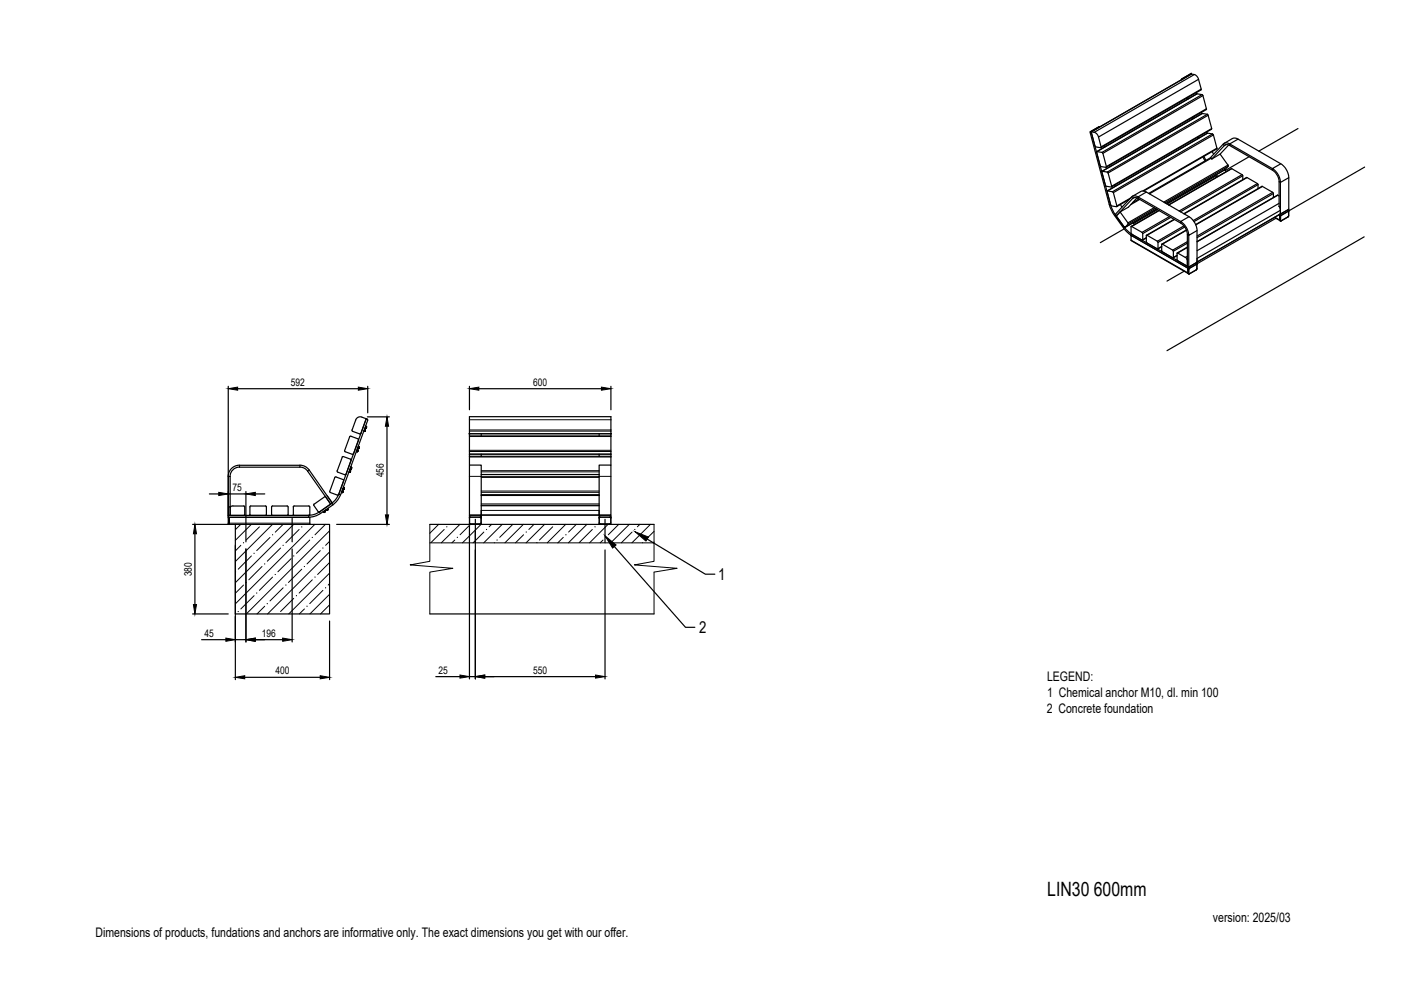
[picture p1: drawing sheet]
<svg xmlns="http://www.w3.org/2000/svg" width="297mm" height="210mm" viewBox="0 0 297 210" stroke-linecap="round" stroke-linejoin="round" font-family="sans-serif">
<!-- layer: SRAFY -->
<g fill="none" stroke="#000" stroke-width=".21">
<path d="M51 111.2l-1.1 1.1M51.1 115.6l-1.2 1.2M53.3 111.2l-3.4 3.4M53.3 117.9l-2.8 2.8M55 111.7l-2.8 2.8M57.2 114l-2.8 2.7M57.8 111.2l-7.9 7.9M59.5 116.2l-2.8 2.8M60 111.2l-1.6 1.6M61.7 118.4l-2.8 2.8M62.3 111.2l-12.4 12.3M63.4 112.3l-2.8 2.8"/>
<path d="M65.7 114.5l-2.8 2.8M66.7 111.2l-16.8 16.8M67.9 116.7l-2.8 2.9M69 111.2l-2.2 2.2M69.9 112.5l-17.7 17.7M69.9 117l-13.2 13.2M69.9 114.8l-.9 .8M69.9 119.3l-2.6 2.5M91.1 111.2v7.8l-4.1 .8 9 .7-4.9 .8v8.9M91.1 115.1h47.6M93 111.2l-1.9 1.9M94.2 112.3l-2.8 2.8"/>
<path d="M96.4 114.5l-.6 .6M97.5 111.2l-3.9 3.9M99.7 111.2l-2.2 2.2M102 111.2l-3.9 3.9M102.6 112.8l-2.3 2.3M104.2 111.2l-.5 .5M104.8 115.1h.1M106.5 111.2l-3.9 3.9M108.7 111.2l-2.8 2.7M111 111.2l-4 3.9M111 113.4l-1.7 1.7M113.2 111.2l-1.1 1.1"/>
<path d="M115.5 111.2l-4 3.9M117.2 111.7l-2.8 2.8M119.4 113.9l-1.1 1.2M119.9 111.2l-3.9 3.9M122.2 111.2l-1.6 1.6M124.4 111.2l-3.9 3.9M125.6 112.3l-2.8 2.8M127.9 114.5l-.7 .6M128.9 111.2l-3.9 3.9M131.2 111.2l-2.2 2.2M133.4 111.2l-3.9 3.9M134 112.8l-2.3 2.3"/>
<path d="M135.7 111.2l-.6 .5M136.3 115.1h-.1M137.9 111.2l-3.9 3.9M138.7 111.2v7.8l-4.2 .8 9.1 .7-4.9 .8v8.9M138.7 114.9l-.2 .2M138.7 112.7l-1.3 1.2M51.6 124.1l-1.7 1.7M53.9 126.3l-2.8 2.8M55.5 120.1l-2.7 2.8M56.1 128.5l-1.6 1.7M57.8 122.4l-2.8 2.8M60 124.6l-2.8 2.8"/>
<path d="M62.3 126.9l-2.8 2.8M64 120.7l-2.8 2.8M64.5 129.1l-1 1.1M66.2 122.9l-2.8 2.8M68.5 125.2l-2.8 2.8M69.9 121.5l-8.7 8.7M69.9 126l-4.2 4.2M69.9 123.8l-.3 .3M69.9 128.2l-1.9 2"/>
</g>
<g fill="#000" stroke="#000" stroke-width=".21">
<circle cx="51.6" cy="115.1" r=".04"/>
<circle cx="56.1" cy="119.6" r=".04"/>
<circle cx="57.8" cy="113.4" r=".04"/>
<circle cx="62.3" cy="117.9" r=".04"/>
<circle cx="66.2" cy="113.9" r=".04"/>
<circle cx="68.5" cy="116.2" r=".04"/>
<circle cx="94.7" cy="111.7" r=".04"/>
<circle cx="97" cy="113.9" r=".04"/>
<circle cx="103.1" cy="112.3" r=".04"/>
<circle cx="113.8" cy="115" r=".04"/>
<circle cx="50.5" cy="129.7" r=".04"/>
<circle cx="54.4" cy="125.7" r=".04"/>
<circle cx="56.7" cy="128" r=".04"/>
<circle cx="65.1" cy="128.5" r=".04"/>
<circle cx="66.8" cy="122.4" r=".04"/>
<circle cx="69" cy="124.6" r=".04"/>
</g>
<!-- layer: OSY -->
<path d="M52.1 109.9v5M61.9 109.9v5M100.8 110.1v5M128.3 110.1v5" fill="none" stroke="#000" stroke-width=".25"/>
<!-- layer: OBRYSOVA -->
<path d="M91.1 111.2h47.6M91.1 130.2h47.6" fill="none" stroke="#000" stroke-width=".25"/>
<!-- layer: 0 -->
<g fill="#000" stroke="#000" stroke-width=".21">
<path d="M48.4 82.4l2-.3v.6zM76 82.1l2 .3-2 .3zM82 88.4l.4 2h-.7zM99.5 82.4l2-.3v.6zM127.5 82.1l2 .3-2 .3zM41.3 111.2l.4 2h-.7zM46.4 104.4l2 .3-2 .4zM52.1 104.7l2-.3v.7zM81.7 109.2h.7l-.4 2zM128.3 113.6l2.3 1.9-.7 .7zM134.6 112.7l2.9 1.2-.5 .8zM41 128.2h.7l-.4 2z"/>
<path d="M47.9 135.3l2 .3-2 .4zM52.1 135.6l2-.3v.7zM59.9 135.3l2 .3-2 .4zM49.9 143.6l2-.3v.6zM67.9 143.3l2 .3-2 .3zM97.5 143.1l2 .4-2 .3zM100.8 143.5l2-.4v.7zM126.3 143.1l2 .4-2 .3z"/>
<circle cx="250.6" cy="16.9" r=".11"/>
<circle cx="259.7" cy="36" r=".11"/>
<circle cx="236.5" cy="45.6" r=".11"/>
<circle cx="238.4" cy="48.1" r=".11"/>
<circle cx="239.8" cy="49.9" r=".11"/>
<circle cx="251.7" cy="55" r=".11"/>
<circle cx="273.2" cy="44.8" r=".11"/>
<circle cx="74.2" cy="100" r=".11"/>
<circle cx="74.2" cy="99.9" r=".11"/>
<circle cx="74.2" cy="99.8" r=".08"/>
<circle cx="74.2" cy="99.8" r=".11"/>
<circle cx="74.3" cy="99.8" r=".11"/>
<circle cx="74.4" cy="99.4" r=".11"/>
<circle cx="74.4" cy="99.3" r=".11"/>
<circle cx="74.4" cy="99.2" r=".11"/>
<circle cx="74.5" cy="99.2" r=".11"/>
<circle cx="74.5" cy="99.1" r=".11"/>
<circle cx="75.7" cy="95.7" r=".11"/>
<circle cx="75.8" cy="95.6" r=".08"/>
<circle cx="75.8" cy="95.6" r=".11"/>
<circle cx="75.8" cy="95.5" r=".11"/>
<circle cx="76" cy="95.1" r=".11"/>
<circle cx="76" cy="95" r=".11"/>
<circle cx="76" cy="94.9" r=".11"/>
<circle cx="76.1" cy="94.8" r=".08"/>
<circle cx="76.1" cy="94.8" r=".11"/>
<circle cx="76.1" cy="94.9" r=".11"/>
<circle cx="77.3" cy="91.4" r=".11"/>
<circle cx="77.3" cy="91.3" r=".08"/>
<circle cx="77.3" cy="91.3" r=".11"/>
<circle cx="77.4" cy="91.3" r=".11"/>
<circle cx="77.4" cy="91.2" r=".11"/>
<circle cx="77.5" cy="90.8" r=".11"/>
<circle cx="77.6" cy="90.7" r=".11"/>
<circle cx="77.6" cy="90.6" r=".11"/>
<circle cx="77.6" cy="90.5" r=".11"/>
<circle cx="99.5" cy="92" r=".11"/>
<circle cx="129.5" cy="92" r=".11"/>
<circle cx="48.8" cy="107.5" r=".11"/>
<circle cx="68.7" cy="108.6" r=".11"/>
<circle cx="68.8" cy="108.5" r=".11"/>
<circle cx="68.9" cy="108.5" r=".11"/>
<circle cx="68.9" cy="108.4" r=".11"/>
<circle cx="69.3" cy="108.2" r=".11"/>
<circle cx="69.3" cy="108.1" r=".11"/>
<circle cx="69.4" cy="108.1" r=".11"/>
<circle cx="69.5" cy="108" r=".11"/>
<circle cx="72.6" cy="104.4" r=".11"/>
<circle cx="72.6" cy="104.3" r=".08"/>
<circle cx="72.6" cy="104.3" r=".11"/>
<circle cx="72.6" cy="104.2" r=".11"/>
<circle cx="72.7" cy="104.1" r=".11"/>
<circle cx="72.7" cy="104.2" r=".11"/>
<circle cx="72.8" cy="103.7" r=".08"/>
<circle cx="72.8" cy="103.7" r=".11"/>
<circle cx="72.9" cy="103.6" r=".11"/>
<circle cx="72.9" cy="103.5" r=".11"/>
<circle cx="74.1" cy="100" r=".08"/>
<circle cx="74.1" cy="100" r=".11"/>
</g>
<g fill="none" stroke="#000" stroke-width=".25">
<path d="M250.8 16.7h-.2v.2M252.4 15.7l-1.8 1M252.5 15.7l-1.7 1M252.5 15.7l-1.9 1M252.5 15.7h.1M252.6 15.7l-21.2 12.3 21.2-12.3 .6 .1M252.6 15.7h.1M253.6 19.7l.1 .2M253.8 19.9l-21.3 12.2M253.8 19.9h-.1M254.1 16.8l-.4-.7-.5-.3-21.2 12.3M254.1 16.8l.6 2.1-21.2 12.3"/>
<path d="M254.1 16.8l-21.2 12.3M254.6 19.1l-21.2 12.2M254.7 18.9l-.1 .2M232 28.1l.5 .2 .3 .5 .7 2.5-1.2-.1M232 28.1l-.7-.1 .8 2.9M232.1 30.9l.2 .2M233 26.9l-1.9 1M233.1 26.9l-1.8 1.1 4.2 15.4h-.3l-4.1-15.3 .2-.1M233.1 26.9l-1.9 1M233.1 26.9h.1M233.2 35.1l.2 .2 1.2 .1-.8-2.9 21.2-12.2 .8 2.8-21.2 12.2M233.6 32.3l.2 .2"/>
<path d="M233.6 32.3l-1.1-.1 .7 2.9M234.2 30.9v.3M234.8 36.5l.1 .2M234.8 36.5l-1.2-.1 .8 2.9M234.9 36.7l.8 2.9-1.2-.1-.2-.2M235.3 35v.3M236.4 39.2l.1 .3M251.6 20.8l.1 .3M251.8 20.7l.1 .3M252.7 25l.1 .3M252.9 24.8l.1 .3M253.8 29.1l.1 .3"/>
<path d="M254.1 29v.3M254.7 23.8l.1 .3M254.8 20.1l.2 .1M254.9 20.1l-1.1-.2-21.2 12.2M254.9 20.1l-21.3 12.2M254.9 24.1l-21.3 12.2M255 33.3l.5 .8M255.2 33.1l.5 .9M255.8 23.1v.1l-21.3 12.3M255.8 28l.1 .3M256 24.2l.1 .2M256 24.2l-1.1-.1-21.2 12.2"/>
<path d="M256 24.2l-21.2 12.3M256 28.2l-21.3 12.3M256.1 24.4l.8 2.9-21.2 12.2M256.1 24.4l-21.2 12.3M256.6 33.5h.2M256.6 33.5l-13.1 7.5M256.8 33.5l.1 .2M256.8 33.5l-13.1 7.6M256.9 27.2v.2l-21.2 12.2M256.9 33.7l1.8-1 1.7 2.3M257 32.1l.3 .6M257.1 28.4l.1 .2"/>
<path d="M257.1 28.4l-1.1-.2-21.2 12.3M257.1 28.4l-21.2 12.3M257.7 37.1l.3 .4M257.8 37.3l-10.4 6M257.9 37l.3 .4M258 31.6l-15.5 8.9M258 31.4v.2M259.3 30.6l.6-.3 .8 .2 1.8-1 9.1 5.2M259.6 36l.3 .4M259.9 30.7l-3 3M260.4 35l-13.7 7.9M260.4 35v.2"/>
<path d="M260.4 35.3l-.7 .7-12.4 7.2M260.4 35.3l-13.4 7.7M260.5 30.7l-1.8 2M260.7 30.9l-.7-.2-.4 .2-.3-.3-2.7 2.8M261.1 35.8l-13.4 7.6M261.2 35.8l2.1 1.2-13.3 7.7M261.2 35.8l-13.4 7.7M262.5 29.5l-1-.2-2 1.1M263.3 37l.2 .3M263.5 37.3v.8M263.5 37.3l-13.2 7.6M264.4 37.6l-13.4 7.7"/>
<path d="M264.4 37.6l2.2 1.3-13.6 7.9M264.4 37.6l-13.3 7.8M264.8 33.2l-5 3M266.6 38.9l.1 .2M266.7 39.2v.8M266.7 39.2l-13.5 7.8M267.6 39.5l-14.1 8.1M269.8 35.7l1.8-1a3.9 3.9 0 0 1 1.6 3l-1.7 1a3.7 3.7 0 0 0-1.7-3zM269.8 35.7v.4a3.1 3.1 0 0 1 1.4 2.4l.3 .2v6.7l1.7-1v-6.7M269.8 35.7l-9.1-5.2v.4l9.1 5.2M271.2 38.5v5.3M275.2 27.3l-8.3 4.7"/>
<path d="M289.3 35.4l-16.1 9.4M235.2 43.3l.3 1 .8 1.4M235.4 43.4l1.1 2.1M235.9 40.6l.1 .2M235.9 40.7l-1.2-.2 .8 3 .1 .1M237.6 43.4l.3 .5M238.2 48.3l-1.9-2.6 .2-.1 1.9 2.5-.2 .2 .4 .5 1.4 1.2M238.3 48.5l-5 2.9M238.3 48.1l.6 .7 1.1 .9M238.5 48.2l6.7-3.9-6.7 3.9M239.2 47.2v.3M239.4 42.3l-2.6 1.5"/>
<path d="M239.7 42l-2.9 1.7M239.8 50.9v.1M239.8 49.9l12 6.9v1.1l-12-7zM239.8 48.1v1.3l.1 .2M239.8 51l12.1 7M239.9 41.8l-3.5 3.7 .3 .3 3.4-3.7 .4-.2M239.9 48l2.2 1.3M239.9 49.6l2.2 1.3M239.9 48l-.1 .1M240 49.7l12 6.9 1.8-1M240 49.7v.3l12 7v.1M240.2 47.2l.3 .4"/>
<path d="M241.1 42l-1.8 1.9-1.8 1M241.3 42.1l-.8-.2-.4 .2-.2-.3 .5-.3 .7 .2 .2 .1v.3l9 5.2M241.5 42.2l-1.4 .8M241.6 42.3l-1.9 1.1M242.1 49.3l.2 .2M242.3 50.8l-.2 .1M242.3 49.5v1.3M242.3 40.5l15.7-9.1-.7-2.8-21.2 12.2 .7 2.9-.1 .1-1-.1M243 40.7l-.9-.2-2 1.1M243 50.5l-.8 .4M243 50.4l-.7 .4M243.2 49.9h-.2l.1 1.5 2.3 1.4"/>
<path d="M244.7 44l-5.6 3.3-1.6-2.4-.8 .9 1.7 2.4h.1l.7-.7M244.9 44.2l-5.7 3.3M245.4 51.1l.1 .3M245.4 44.4l-5.1 3M245.5 52.7l-.1 .1M245.7 44.6l-5.9 3.4M245.8 44.7l-5.9 3.3M246.3 51.9v1.2l.1 .3M246.3 52.3l-.8 .5M246.3 52.3l-.8 .4M246.4 51.7l-.1 .1M246.5 53.4l2.1 1.3 .2-.1"/>
<path d="M248 45.9l-5.9 3.4M248.2 46.1l-5.9 3.4M248.6 53l.2 .3M248.9 46.5l-5.8 3.4M249 46.5l-5.8 3.4M249.6 53.7v1.5l2.1 1.3v-1.5l-.4-.4M249.6 54.2l-.9 .5M249.7 53.7l1.6 .9 .4-.3M249.7 53.6l-.2 .1M250.3 47l1.8-1.1a3.7 3.7 0 0 1 1.7 3l-1.8 1a3.8 3.8 0 0 0-1.7-2.9zM250.3 47v.3a3 3 0 0 1 1.4 2.5l.3 .1v6.7l-.3-.1v-6.7M251 47.9l-5.6 3.3-2.2-1.3"/>
<path d="M251.1 57.5l-3.7 2.1M251.2 48.1l-5.7 3.3v1.3M251.5 48.8l-5.2 3M251.6 48.8l-5.1 3 2.1 1.2 3.1-1.8M251.7 52.4l-2.1 1.2M251.7 51.6l-2.9 1.7v1.3l.8-.5M251.7 56.4v.1M251.7 52.5l-2 1.2M251.8 57l.2 .1v.9l-.2-.1zM251.8 57.9l.1 .1M251.9 56.9l-.1 .1M251.9 58l.1 .1"/>
<path d="M252 57.1h.1M252 58l.2 .1M252.1 57.1v.9M252.1 58l-.1 .1M252.1 45.9l-9.1-5.2-1.7 1.1 9 5.2M252.2 56.9h.1M252.2 58.1h-.2M253.6 56l.2 .1v.9v-.9M253.6 56h.1M253.6 57.2h.1M253.6 56.1l-1.5 1M253.6 57.2l-1.4 .9"/>
<path d="M253.7 56h.1M253.7 56l.1 .1M253.8 57l-.2 .2zM253.8 54.8l17.7-10.2v.8l-17.7 10.2zM253.8 48.9v6.7l-1.8 1v.4l1.8-1.1v-.3M269.8 40.8l-2.1-1.3-14.2 8.2M269.8 40.8l-16 9.3M269.8 40.8l.2 .2M270 41v.9M270 41l-16.2 9.4M270.2 46.1l1.1 .6M270.5 46.3l-16.8 9.7"/>
<path d="M270.9 41.4l-17.1 9.8M270.9 41.4l-17.1 9.9M270.9 41.4l.3 .2M271.2 43.7l.3 .9M271.2 43.1l-17.4 10.1M271.3 45.8v.9l.1 .1v-.9M271.3 45.8l.1 .1M271.3 46.7l.2 .1M271.3 45.6v.2M271.4 45.9h.1M271.4 45.4l1.8-1v.3l-1.7 1M271.4 45.4h.1"/>
<path d="M271.5 45.3v.1M271.5 45.4v.3l-.3-.2 .1 .1v1l-1-.5M271.5 45.4l-17.7 10.2M271.5 46.7l.1 .2M271.5 45.7l-.1 .2M271.5 45.9v.9M271.6 46.9h-.1M271.6 45.6v.1M271.6 45.7l-.1 .2M273.1 44.8h.1M273.1 46l-1.5 .9M273.1 46l-1.5 .8"/>
<path d="M273.1 44.8l.1 .1M273.2 44.8h.1M273.2 45.8l-.1 .2M273.2 44.9l-.1-.1-1.5 .9M273.2 44.9v.9M273.2 45.8h.1M289.2 50.2l-41.8 24.2M48.4 81.9v27.6M50.4 82.4h25.6M50.8 99a2 2 0 0 0-2 2M50.8 99.1h12.8M63.6 99l.7 .2 .9 .7"/>
<path d="M65.2 99.9l4.9 7 .3-.2-4.9-7a2.32 2.32 0 0 0-1.9-1l-12.8-.1a2.37 2.37 0 0 0-2.4 2.4v8.3h.4v-8.3M72.6 96.9l-1.1 2.9 .1 .3M72.8 96.8l-.3 .1M72.8 96.8l1.5 .6 .1 .2M74.1 92.6l.3-.1 1.5 .5 .1 .3-1.2 3-1.6-.5-.1-.3M74.1 99.6l.1 .2M74.1 92.6l-1 2.9M74.2 99.9v.1M74.2 100h.1M74.2 99.9h.1M74.2 99.8v.1M74.2 99.8h.1"/>
<path d="M74.3 99.8l-.1 .1M74.3 99.8h.1M74.4 98.9l.1 .3M74.4 99.4h.1M74.4 99.4l-.2 .1M74.4 99.3v.1M74.4 97.6l-1.1 3-1.7-.5M74.4 99.3h.1M74.4 99.2v.1M74.5 99.2l-.1 .1M74.5 99.2h.1M74.6 91.2l.2 .2"/>
<path d="M75.7 95.3l.1 .2M75.7 95.7h.1M75.7 95.7l-.2 .1M75.7 95.6h.1M75.8 95.6l-.1 .1M75.8 95.6v.1M75.8 95.6h.1M75.8 95.5h.1M75.8 95.5v.1M75.9 94.6l.2 .2M76 95.1h.1M76 95l-.2 .2"/>
<path d="M76 95h.1M76 95v.1M76 94.9v.1M76 94.9h.1M76.1 94.8h.1M76.1 94.8v.1M76.1 94.9h.1M76.7 88.4a1.01 1.01 0 0 0-1.3 .6l-.8 2.2M76.7 88.4l.9 .4M77.3 90.9l.1 .3M77.3 91.4h.1M77.3 91.4l-.2 .1"/>
<path d="M77.3 91.3v.1M77.3 91.3h.1M77.4 91.3h.1M77.4 91.2h.1M77.4 91.2l-.1 .1M77.5 90.3l.1 .2M77.5 90.7h.1M77.6 90.7l-.3 .1M77.6 90.7l-.1 .1M77.6 90.7h.1M77.6 90.6v.1M77.6 90.6h.1"/>
<path d="M77.6 88.7l-1.2 3.3-1.6-.5M77.6 90.5h.1M77.6 90.5v.1M77.9 88.4h4.7M78 81.9v5.6M82 90.4v18.8M99.5 98.6v-10.3h30v10.3M99.5 98.6h2.5v10.6h-2.5zM99.5 81.9v5M99.5 92.4h30M99.5 96.3h30M99.5 96.7h30"/>
<path d="M99.5 92h30M101.5 82.4h26M102 92v.4M102 96.3v.4M127 98.6h2.5v10.6h-2.5zM127 92v.4M127 96.3v.4M129.5 81.9v5M40.8 111.2h7.6M41.3 113.2v15M44.4 104.7h2M48.4 104.7h3.7"/>
<path d="M48.4 109.7v1.5M48.4 111.2h.2v-1.5h17.1v1.5M48.6 111.2h1.3M48.8 107.5l.4-.2h2.5l.2 .2M48.8 107.5v1.8l3-.1 .1-1.7M49.9 111.2h20v19h-20zM49.9 115.6v28.5M52.1 104.2v5.5M52.1 116.4v19.7M53 107.5l.2-.2h3.1l.2 .2M53 107.5v1.6M54.1 104.7h2"/>
<path d="M56.5 107.5l-.1 1.7-3.2 .1-.2-.2M57.6 107.5v1.7l3.3 .1M60.9 107.3l.2 .2M60.9 107.3h-3.1l-.2 .2M61.1 109.1l-.2 .2M61.1 107.5v1.6M61.9 116.4v19.7M62.2 107.5l.2-.2h3.1l.2 .2M62.2 107.5v1.6l.2 .2 3.2-.1 .1-1.7M66.6 107.2l.9 1.3M66.6 106.9l-.1 .3M67.5 108.5h.2"/>
<path d="M67.7 108.5l-.8 .5-1.5 .3M68.4 108.5l.3 .1M68.7 108.6h.1M68.8 108.5l-.1 .1M68.8 108.5h.1M68.9 108.5h-.1M68.9 108.5h.1M68.9 108.4v.1M68.9 108.2v.2M69 108.1h.3M69.3 108.2h.1M69.3 108.1v.1"/>
<path d="M69.4 105.1l1 1.5M69.5 108l-.2 .1M69.5 108h.1M69.5 107.8v.2M70 104.4l1.6 .6M70.3 106.7l.8-.7 .7-1.2 5.8-16 .2 .1 .2 .2-5.8 15.8-.8 1.4-.8 .7M70.4 106.7l-2.7 1.8 2.4-1.6-1.1-1.7-2.4 1.7M70.6 107l-3.1 2.1-1.5 .5-17.6 .1v-.4h17M71.4 111.2h11.2M71.8 104.8l-.3 .2M72.6 103.9l.1 .2M72.6 104.4h.1"/>
<path d="M72.6 104.4l-.2 .1M72.6 104.3v.1M72.6 104.2v.1M72.6 104.2h.1M72.7 104.2h.1M72.7 104.2l-.1 .1M72.7 104.1v.1M72.8 103.2l.1 .3M72.8 103.7h.1M72.8 103.7l-.2 .1M72.9 101.9l-.2-.2-1.6-.6-1.2 3.1 .1 .2M72.9 103.6h.1"/>
<path d="M72.9 103.6l-.1 .1M72.9 101.9l-1.1 3M72.9 103.5h.1M72.9 103.5v.1M74.2 100l-.3 .1M99.5 109.2h2.5v.4h-2.5zM99.5 109.6v1.3M99.5 111.5v32.4M99.7 109.6l-.2 .2M100.8 112.6v31.3M101.8 109.6l.2 .2M102 109.6v1.5h-2.3l-.2-.2"/>
<path d="M102 101.1h25M102 104.9h25M102 100.6h25M102 105h25M102 107.2h25M102 109.2h25M102 108.2v1M127 110.9l.2 .2h2.1M127 109.2h2.5v.4h-2.5zM127 108.2v1M127 109.6v1.3M127.2 109.6l-.2 .2"/>
<path d="M128.3 116.6v27.3M129.3 109.6l.2 .2M129.5 110.9l-.2 .2M129.5 109.6v1.3M130.2 115.9l15.1 17.1h2M137.2 114.3l12.3 7.4h2.1M40.8 130.2h7.6M42.7 135.6h5.2M49.9 135.6h2.2M54.1 135.6h5.8M69.9 131.7v12.4M51.9 143.6h16"/>
<path d="M92.4 143.5h5.1M99.5 143.5h1.3M102.8 143.5h23.5"/>
</g>
<g fill="none" stroke="#000" stroke-width=".21">
<path d="M50.8 98.7v.4M63.6 98.7v.4M65.6 99.7l-.4 .2M74.2 99.9h.1M74.2 99.8h.1M74.4 99.4h.1M74.5 99.1h.1M75.7 95.7h.1M75.8 95.5h.1M76 95.1h.1M77.3 91.4h.1M77.3 91.3h.1"/>
<path d="M77.4 91.2h.1M77.5 90.7v.1M77.6 90.5h.1M99.5 91.2h30M99.5 91.4h30M99.5 95.5h30M99.5 95.7h30M99.5 92.6h30M99.5 96.3h30M99.5 96.9h30M99.5 89h30M99.5 92h30"/>
<path d="M102 99.8h25M48.4 109.9v1.3M48.4 111h.2M48.4 101h.4M48.4 109.7v.2h.2M48.6 110.9h17.1M65.4 109.3v.4M67.7 108.6l.3 .3M68.7 108.6h.1M68.9 108.4h.1M69.3 108.1v.1M69.5 108h.1"/>
<path d="M70.4 106.7l.2 .3M71.8 104.8l.4 .1M72.6 104.4h.1M72.6 104.3h.1M72.7 104.1h.1M72.9 103.5h.1M99.5 101h2.5M99.7 109.7l-.1 .1-.1 1.1 .2 .2M99.7 109.6v.1M99.7 111.1h.1M99.7 111.1h2.1M99.7 109.7h2.1"/>
<path d="M101.8 109.7l.2 .1M101.8 109.6v.1M101.8 111.1h.1M102 110.9h.1M102 109.8h.1M102 109.8v1.1M102 110.9l-.2 .2M102 108.2h25M102 109.2h25M102 104.4h25M102 104.1h25M102 101.2h25"/>
<path d="M102 104.9h25M102 100h25M102 100.6h25M102 107.1h25M102 106.8h25M102 105.1h25M127 110.9h.1M127 109.8h.1M127 101h2.5M127 110.9l.2 .2M127.1 109.8v1.1M127.2 109.7l-.2 .1"/>
<path d="M127.2 111.1h2.1M127.2 109.6v.1M127.2 111.1h.1M129.3 109.7l.2 .1M129.3 109.6l-2.1 .1M129.3 111.1h.1M129.5 110.9l-.2 .2M129.5 109.8v1.1"/>
</g>
<g fill="#fff" stroke="#fff" stroke-width=".35">
<path d="M256.5 196.4h14.2v3.6h-14.2z"/>
<path d="M221.4 117.8h12.5v3.6h-12.5z"/>
<path d="M221.4 120.6h36.7v3.6h-36.7z"/>
<path d="M221.4 123.8h20v3.6h-20z"/>
<path d="M19.8 192.6h137.8v3.6h-137.8z"/>
<path d="M256.6 188.4h25.7v2.4h-25.7z"/>
<path d="M256.6 186.4h30.7v2.4h-30.7z"/>
</g>
<text font-size="4.2" x="222" y="189.9">LIN30 600mm</text>
<g font-size="3.5">
<text x="152.3" y="123">1</text>
<text x="148.3" y="134.3">2</text>
</g>
<g font-size="2.8">
<text x="222" y="144.4">LEGEND:</text>
<text x="222" y="147.9">1 Chemical anchor M10, dl. min 100</text>
<text x="221.9" y="151.1">2 Concrete foundation</text>
<text x="257.2" y="195.4">version: 2025/03</text>
<text x="20.2" y="198.6">Dimensions of products, fundations and anchors are informative only. The exact dimensions you get with our offer.</text>
</g>
<g font-size="2.2">
<text x="61.7" y="81.8">592</text>
<text x="113" y="81.8">600</text>
<text x="81.4" y="101.2" transform="rotate(-90 81.4 101.2)">456</text>
<text x="49.3" y="104.1">75</text>
<text x="40.7" y="122.2" transform="rotate(-90 40.7 122.2)">380</text>
<text x="43.3" y="135">45</text>
<text x="55.5" y="135">196</text>
<text x="58.4" y="143">400</text>
<text x="93" y="142.8">25</text>
<text x="113" y="142.8">550</text>
</g>
</svg>
